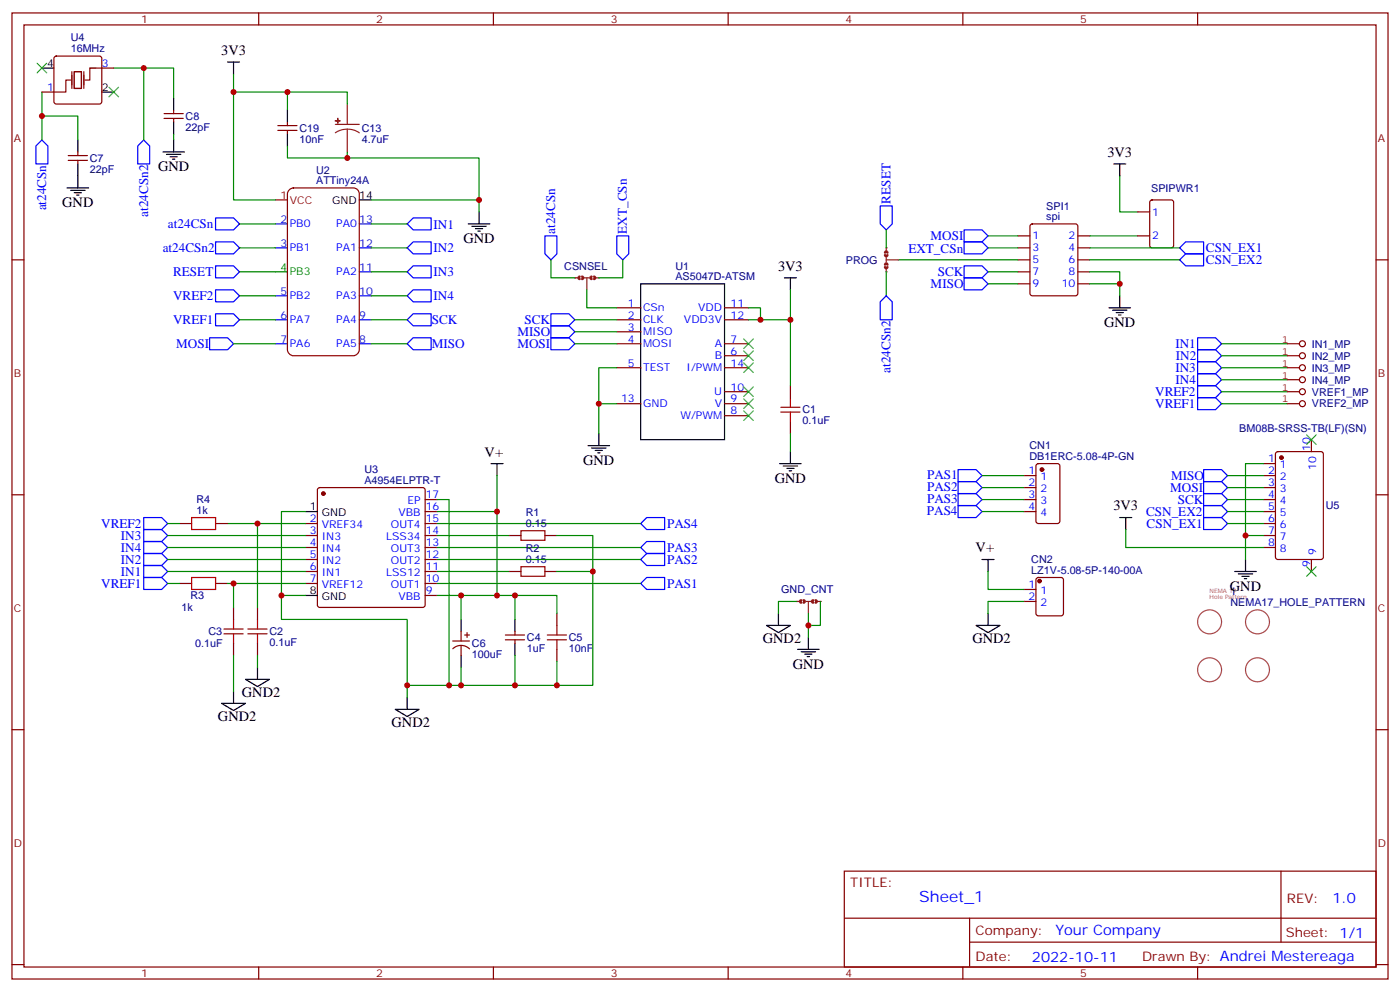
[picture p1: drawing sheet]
<svg xmlns="http://www.w3.org/2000/svg" width="412mm" height="292mm" viewBox="0 0 412 292" stroke-linecap="round" stroke-linejoin="round" font-family="sans-serif">
<g fill="none" stroke="#870000" stroke-width=".35">
<path d="M3.5 3.8h405.4v284.3h-405.4zM7.1 7.3h398.2v277.3h-398.2zM76.2 3.8v3.5M145.3 3.8v3.5M214.5 3.8v3.5M283.6 3.8v3.5M352.8 3.8v3.5M338.9 59l.5-.2h5.6l.7 .5v12.9l-.4 .7-5.9 .1-.7-.5v-13zM3.5 76.5h3.6M299.9 76.5h3.5M299.9 69.4h3.5M299.9 73h3.5"/>
<path d="M303.6 66.1l.5-.2h12.7l.6 .4 .1 20.1-.5 .6-12.9 .1-.7-.5v-20zM317.5 76.5h3.5M317.5 69.4h3.5M317.5 73h3.5M335.1 69.4h3.6M335.1 62.4h3.6M405.3 76.5h3.6M181.7 90.6h7M181.7 94.1h7M181.7 97.6h7M213.4 90.6h7.1M213.4 94.1h7.1"/>
<path d="M299.9 80h3.5M299.9 83.5h3.5M317.5 80h3.5M317.5 83.5h3.5M181.7 101.2h7M181.7 108.2h7M181.7 118.8h7M213.4 101.2h7.1M213.4 108.2h7.1M213.4 104.7h7.1M213.4 118.8h7.1M213.4 115.3h7.1"/>
<path d="M232.8 113.5v3.6M213.4 122.3h7.1M232.8 124.1v3.5M3.5 145.6h3.6M90 154.1h3.5M90 157.6h3.5M93.7 143.7l.5-.2h30.3l.5 .2 .2 .5v33.9l-.2 .5-.5 .2h-30.3l-.5-.2-.2-.5v-33.9zM125.2 154.1h3.6M125.2 157.6h3.6M125.2 150.6h3.6M125.2 147h3.6M149.9 157.6h3.6"/>
<path d="M160.5 157.6h3.5M405.3 145.6h3.6M68.8 178.8v3.5M75.8 178.8v3.5M90 161.1h3.5M90 164.7h3.5M90 168.2h3.5M90 171.7h3.5M125.2 161.1h3.6M125.2 164.7h3.6M125.2 168.2h3.6M125.2 171.7h3.6"/>
<path d="M125.2 175.3h3.6M149.9 168.2h3.6M160.5 168.2h3.5M68.8 189.4v3.5M75.8 189.4v3.5M133.3 188.7h5M133.4 190.9a3.5 3.5 0 0 1 4.9 .1M135.8 185.8v2.9M135.8 190.1v2.8M136.9 186.9h1.4M137.6 186.2v1.4M148.9 188.3h5.6"/>
<path d="M148.9 186.9h5.6M151.7 185.8v1.1M151.7 188.3v1.1M164 180.6v3.5M164 191.1v3.6M3.5 214.8h3.6M405.3 214.8h3.6M248.7 256.4h156.6v28.2h-156.6zM377.3 256.4v20.9M248.7 270.2h156.5M285.6 277.3h119.6M285.6 270.2v14.2"/>
<path d="M3.5 283.9h3.6M76.2 284.6v3.5M145.3 284.6v3.5M214.5 284.6v3.5M283.6 284.6v3.5M352.8 284.6v3.5M405.3 283.9h3.6"/>
</g>
<g fill="none" stroke="#000" stroke-width=".35">
<path d="M67 18.3h3.6M68.8 18.3v3.5M105.8 58.8h3.6M188.7 83.5h24.7v45.9h-24.7zM231.1 81.8h3.5M232.8 81.8v3.5M326.7 90.6h6.3M327.7 91.3h4.3M328.8 92h2.1M329.5 92.7h.7M329.8 87.1v3.5M144.6 136.5h3.6"/>
<path d="M146.4 136.5v3.5M173.2 131.2h6.4M174.3 131.9h4.2M175.3 132.6h2.1M176 133.3h.7M176.4 127.6v3.6M229.7 136.5h6.3M230.7 137.2h4.2M231.8 137.9h2.1M232.5 138.6h.7M232.8 132.9v3.6M90 150.6h3.5"/>
<path d="M90 175.3h3.5M72.3 200h7.1l-3.6 2.1zM75.8 196.4v3.6M135.8 182.3v3.5M135.8 192.9v3.5M151.7 182.3v3.5M151.7 189.4v3.5M65.3 207h7l-3.5 2.1zM68.8 203.5v3.5M116.4 208.8h7.1l-3.6 2.1zM119.9 205.2v3.6"/>
</g>
<path d="M81.1 58.8h3.6M85.3 55.8l1.1-.5h17.7a1.76 1.76 0 0 1 1.7 1.8v45.8a1.89 1.89 0 0 1-1.7 1.8h-17.7a1.89 1.89 0 0 1-1.7-1.8v-45.8z" fill="none" stroke="#900" stroke-width=".35"/>
<path d="M81.1 65.9h3.6M81.1 73h3.6M105.8 65.9h3.6M105.8 73h3.6M81.1 87.1h3.6M81.1 94.1h3.6M105.8 87.1h3.6M105.8 94.1h3.6M105.8 80h3.6M81.1 101.2h3.6M105.8 101.2h3.6" fill="none" stroke="#00c" stroke-width=".35"/>
<path d="M81.1 80h3.6" fill="none" stroke="#060" stroke-width=".35"/>
<g fill="none" stroke="#00f" stroke-width=".35">
<path d="M63.5 78.2h5.3l1.8 1.8-1.8 1.8h-5.3zM119.9 73l1.8-1.8h5.3v3.5h-5.3zM119.9 65.9l1.8-1.8h5.3v3.6h-5.3zM284 67.7h5.3l1.7 1.7-1.7 1.8h-5.3zM284 78.2h5.3l1.7 1.8-1.7 1.8h-5.3zM61.7 99.4h5.3l1.8 1.8-1.8 1.7h-5.3zM63.5 85.3h5.3l1.8 1.8-1.8 1.7h-5.3zM63.5 92.4h5.3l1.8 1.7-1.8 1.8h-5.3zM119.9 94.1l1.8-1.7h5.3v3.5h-5.3zM119.9 87.1l1.8-1.8h5.3v3.5h-5.3zM119.9 80l1.8-1.8h5.3v3.6h-5.3zM162.3 99.4h5.3l1.7 1.8-1.7 1.7h-5.3z"/>
<path d="M162.3 95.9h5.3l1.7 1.7-1.7 1.8h-5.3zM162.3 92.4h5.3l1.7 1.7-1.7 1.8h-5.3zM284 81.8h5.3l1.7 1.7-1.7 1.8h-5.3zM119.9 101.2l1.8-1.8h5.3v3.5h-5.3zM42.3 152.3h5.3l1.8 1.8-1.8 1.8h-5.3zM42.3 155.9h5.3l1.8 1.7-1.8 1.8h-5.3zM42.3 159.4h5.3l1.8 1.7-1.8 1.8h-5.3zM188.7 154.1l1.8-1.8h5.3v3.6h-5.3zM42.3 170h5.3l1.8 1.7-1.8 1.8h-5.3zM42.3 166.4h5.3l1.8 1.8-1.8 1.8h-5.3zM42.3 162.9h5.3l1.8 1.8-1.8 1.7h-5.3zM188.7 161.1l1.8-1.7h5.3v3.5h-5.3z"/>
<path d="M188.7 164.7l1.8-1.8h5.3v3.5h-5.3zM188.7 171.7l1.8-1.7h5.3v3.5h-5.3z"/>
</g>
<g fill="none" stroke="#008700" stroke-width=".35">
<path d="M68.8 21.8v37h12.3M329.8 51.8v10.6h5.3M109.4 65.9h10.5M109.4 73h10.5M264.6 76.5h35.3M321 69.4h14.1M70.6 80h10.5M70.6 94.1h10.5M70.6 87.1h10.5M109.4 80h10.5M109.4 94.1h10.5M109.4 87.1h10.5"/>
<path d="M169.3 94.1h12.4M169.3 97.6h12.4M220.5 90.6h3.5v3.5h-3.5M224 94.1h8.8v19.4M232.8 85.3v8.8M291 83.5h8.9M291 80h8.9M321 83.5h8.8v3.6M321 80h8.8v3.5M68.8 101.2h12.3M109.4 101.2h10.5M169.3 101.2h12.4"/>
<path d="M181.7 118.8h-5.3v8.8M181.7 108.2h-5.3v10.6M146.4 140v10.6h-17.6M232.8 127.6v5.3M67 154.1h8.8v24.7M90 150.6h-7.1v24.7h7.1M128.8 154.1h59.9M128.8 157.6h21.1M146.4 150.6v24.7h-17.6M164 157.6h10.6v10.6h-10.6M82.9 175.3v7h37v22.9M128.8 161.1h59.9"/>
<path d="M128.8 171.7h59.9M128.8 168.2h21.1M135.8 175.3v7M146.4 175.3h5.3v7M151.7 175.3h12.3v5.3M174.6 168.2v33.5h-10.6M68.8 192.9v10.6M75.8 192.9v3.5M135.8 196.4v5.3h-15.9M151.7 192.9v8.8h-15.9M164 194.7v7h-12.3"/>
</g>
<g fill="none" stroke="#a10000" stroke-width=".35">
<path d="M230 119.9h5.7M232.8 117.1v2.8M230 121.3h5.7M232.8 121.3v2.8M153.5 156.2h7v2.8h-7zM153.5 166.8h7v2.8h-7zM66 186.5h5.6M66 185.1h5.6M68.8 182.3v2.8M68.8 186.5v2.9M73 186.5h5.7M73 185.1h5.7"/>
<path d="M75.8 182.3v2.8M75.8 186.5v2.9M161.2 188.3h5.7M161.2 186.9h5.7M164 184.1v2.8M164 188.3v2.8"/>
</g>
<path d="M219.1 99.8l2.8 2.8M221.9 99.8l-2.8 2.8M219.1 113.9l2.8 2.8M219.1 117.4l2.8 2.8M219.1 103.3l2.8 2.8M219.1 106.8l2.8 2.8M221.9 113.9l-2.8 2.8M221.9 117.4l-2.8 2.8M221.9 103.3l-2.8 2.8M221.9 106.8l-2.8 2.8M219.1 120.9l2.8 2.9M221.9 120.9l-2.8 2.9" fill="none" stroke="#3c3" stroke-width=".35"/>
<circle cx="95.2" cy="145.3" r=".53" fill="#870000" stroke="#870000" stroke-width=".35"/>
<path d="M169.3 81.8h1.1M172.2 81.8h1.4M172.9 81.8v3.5M175.3 81.8h1.1" fill="none" stroke="#8c2424" stroke-width=".35"/>
<path d="M170.7 81.4l-.3 .4 .3 .3M171.4 81.4l.4 .4-.4 .3M174.3 81.4l-.4 .4 .4 .3M175 81.4l.3 .4-.3 .3" fill="none" stroke="#8c2424" stroke-width=".71"/>
<g fill="#8c2424">
<circle cx="176.4" cy="81.8" r=".18"/>
<circle cx="169.3" cy="81.8" r=".18"/>
</g>
<path d="M70.6 65.9h10.5M162.3 76.5v5.3h7M183.4 76.5v5.3h-7M291 69.4h8.9M172.9 85.3v5.3h8.8" fill="none" stroke="#008700" stroke-width=".35"/>
<path d="M63.5 64.1h5.3l1.8 1.8-1.8 1.8h-5.3zM160.5 69.4h3.5v5.3l-1.7 1.8-1.8-1.8zM181.7 69.4h3.5v5.3l-1.8 1.8-1.7-1.8z" fill="none" stroke="#00f" stroke-width=".35"/>
<path d="M261.1 73v1M261.1 75.8v1.4M261.1 79v1M261.1 76.5h3.5" fill="none" stroke="#8c2424" stroke-width=".35"/>
<path d="M260.7 74.4l.4-.4 .3 .4M260.7 77.9l.4-.4 .3 .4M260.7 75.1l.4 .3 .3-.3M260.7 78.6l.4 .4 .3-.4" fill="none" stroke="#8c2424" stroke-width=".71"/>
<g fill="#8c2424">
<circle cx="261.1" cy="73" r=".18"/>
<circle cx="261.1" cy="80" r=".18"/>
</g>
<path d="M259.3 60.6h3.5v5.3l-1.7 1.8-1.8-1.8zM284 71.2h5.3l1.7 1.8-1.7 1.7h-5.3z" fill="none" stroke="#00f" stroke-width=".35"/>
<path d="M68.8 27.1h15.9v5.3M84.7 27.1h17.6v3.5M84.7 43v3.5h17.6v-1.8M102.3 46.5h38.8v12.3M109.4 58.8h31.7v3.6M261.1 67.7v5.3M291 73h8.9M261.1 80v7.1" fill="none" stroke="#008700" stroke-width=".35"/>
<path d="M81.8 38.4h5.7M81.8 37h5.7M84.7 35.9v1.1M84.7 38.4v1" fill="none" stroke="#870000" stroke-width=".35"/>
<path d="M84.7 32.4v3.5M84.7 39.4v3.6M137.9 65.9h6.4M139 66.6h4.2M140.1 67.3h2.1M140.8 68h.7M141.1 62.4v3.5" fill="none" stroke="#000" stroke-width=".35"/>
<path d="M98.8 36.6h7M102.3 38l1.9 .3 1.6 .8M102.3 38l-1.8 .3-1.7 .8M102.3 30.6v6M102.3 38v6.7M234.6 177h1.1M237.4 177h1.4M238.1 177v3.6M240.6 177h1.1" fill="none" stroke="#8c2424" stroke-width=".35"/>
<g fill="#8c2424" stroke="#8c2424" stroke-width=".35">
<path d="M98.8 35.6h1.4z"/>
<path d="M99.5 34.9v1.4z"/>
</g>
<path d="M236 176.7l-.3 .3 .3 .4M236.7 176.7l.4 .3-.4 .4M239.5 176.7l-.3 .3 .3 .4M240.2 176.7l.4 .3-.4 .4" fill="none" stroke="#8c2424" stroke-width=".71"/>
<g fill="#8c2424">
<circle cx="241.7" cy="177" r=".18"/>
<circle cx="234.6" cy="177" r=".18"/>
</g>
<g fill="none" stroke="#000" stroke-width=".35">
<path d="M12.3 20h3.6M30 27.1h3.5M51.2 28.9v3.5M51.2 35.9v3.5M19.8 55.3h6.3M20.8 56h4.2M21.9 56.7h2.1M22.6 57.4h.7M22.9 41.2v3.5M22.9 48.3v7M48 44.7h6.3M49 45.4h4.3"/>
<path d="M50.1 46.1h2.1M50.8 46.8h.7M51.2 41.2v3.5M328.1 48.3h3.5M329.8 48.3v3.5M329.8 152.3h3.6M331.6 152.3v3.6M289.3 164.7h3.5M291 164.7v3.5M363.7 168.2h6.4M364.8 168.9h4.2M365.8 169.6h2.1"/>
<path d="M366.5 170.3h.7M366.9 164.7v3.5M225.8 184.1h7l-3.5 2.1zM229.3 180.6v3.5M234.9 191.1h6.4M236 191.8h4.2M237.1 192.5h2.1M237.8 193.3h.7M238.1 187.6v3.5M287.5 184.1h7.1l-3.6 2.1zM291 180.6v3.5"/>
</g>
<g fill="none" stroke="#008700" stroke-width=".35">
<path d="M12.3 34.1h10.6v7.1M12.3 27.1v14.1M26.5 20h1.7M33.5 20h8.8v21.2M42.3 20h8.9v8.9M51.2 39.4v1.8M70.6 73h10.5M321 73h26.5M321 76.5h26.5M359.8 101.2h19.4M359.8 104.7h19.4M359.8 108.2h19.4"/>
<path d="M359.8 111.8h19.4M359.8 115.3h19.4M359.8 118.8h19.4M289.3 140h12.3M361.6 140h10.6M372.2 136.5h-5.3v28.2M49.4 154.1h3.5M49.4 157.6h40.6M75.8 154.1h14.2M128.8 147h3.5v54.7M289.3 143.5h12.3M289.3 147h12.3"/>
<path d="M289.3 150.6h12.3M331.6 155.9v5.2h40.6M361.6 143.5h10.6M361.6 147h10.6M361.6 150.6h10.6M361.6 154.1h10.6M366.9 157.6h5.3M49.4 171.7h3.5M49.4 161.1h40.6M49.4 164.7h40.6M49.4 168.2h40.6M67 171.7h23"/>
<path d="M68.8 171.7v7.1M128.8 164.7h59.9M234.6 177h-5.3v3.6M241.7 177v7.1h-3.6M291 168.2v5.3h10.6M301.6 177h-10.6v3.6M238.1 180.6v7"/>
</g>
<g fill="none" stroke="#00f" stroke-width=".35">
<path d="M10.6 43l1.7-1.8 1.8 1.8v5.3h-3.5zM42.3 41.2l1.8 1.8v5.3h-3.5v-5.3zM63.5 71.2h5.3l1.8 1.8-1.8 1.7h-5.3zM347.5 73l1.7-1.8h5.3v3.5h-5.3zM349.2 74.7h5.3v3.5h-5.3l-1.7-1.7zM259.3 88.8l1.8-1.7 1.7 1.7v5.3h-3.5zM352.8 99.4h5.3l1.7 1.8-1.7 1.7h-5.3zM352.8 117.1h5.3l1.7 1.7-1.7 1.8h-5.3zM352.8 113.5h5.3l1.7 1.8-1.7 1.8h-5.3zM352.8 110h5.3l1.7 1.8-1.7 1.7h-5.3zM352.8 106.5h5.3l1.7 1.7-1.7 1.8h-5.3zM352.8 102.9h5.3l1.7 1.8-1.7 1.8h-5.3z"/>
<path d="M282.2 138.2h5.3l1.8 1.8-1.8 1.7h-5.3zM354.5 138.2h5.3l1.8 1.8-1.8 1.7h-5.3zM282.2 141.7h5.3l1.8 1.8-1.8 1.8h-5.3zM282.2 145.3h5.3l1.8 1.7-1.8 1.8h-5.3zM282.2 148.8h5.3l1.8 1.8-1.8 1.7h-5.3zM354.5 141.7h5.3l1.8 1.8-1.8 1.8h-5.3zM354.5 145.3h5.3l1.8 1.7-1.8 1.8h-5.3zM354.5 152.3h5.3l1.8 1.8-1.8 1.8h-5.3zM354.5 148.8h5.3l1.8 1.8-1.8 1.7h-5.3z"/>
</g>
<g fill="none" stroke="#870000" stroke-width=".35">
<path d="M16.1 16.7l.5-.2h12.7l.5 .2 .2 .5v12.7l-.2 .5-.5 .2h-12.7l-.5-.2-.2-.5v-12.7zM12.3 27.1h3.6M30 20h3.5M48.3 34.9h5.7M48.3 33.4h5.7M51.2 32.4v1M51.2 34.9v1M20.1 47.2h5.7M20.1 45.8h5.7M22.9 44.7v1.1M22.9 47.2v1.1M301.6 140h3.6"/>
<path d="M305.4 136.7l.5-.2h5.6l.7 .4v16.5l-.5 .6-5.8 .1-.7-.5v-16.4zM372.2 140h3.5M372.2 136.5h3.5M375.9 133.1l.5-.2h12.7l.7 .5v30.6l-.4 .6-13 .1-.6-.5-.1-30.6zM386.3 129.4v3.5M52.9 154.1h3.5M63.5 154.1h3.5M301.6 143.5h3.6M301.6 147h3.6M301.6 150.6h3.6M372.2 143.5h3.5M372.2 147h3.5"/>
<path d="M372.2 150.6h3.5M372.2 154.1h3.5M372.2 157.6h3.5M52.9 171.7h3.5M63.5 171.7h3.5M301.6 177h3.6M301.6 173.5h3.6M305.4 170.2l.5-.2h6.7l.5 .2 .2 .5v9.9l-.3 .5-.4 .2h-6.7l-.5-.3-.2-.4v-9.9zM372.2 161.1h3.5M386.3 164.7v3.5"/>
</g>
<g fill="#870000" stroke="#870000" stroke-width=".35">
<circle cx="306.9" cy="138.2" r=".53"/>
<circle cx="306.2" cy="171" r=".53"/>
<circle cx="377.5" cy="134.7" r=".53"/>
</g>
<g fill="none" stroke="#a64a4a" stroke-width=".35">
<circle cx="356.3" cy="197.1" r="3.5"/>
<circle cx="356.3" cy="183" r="3.5"/>
<circle cx="370.4" cy="183" r="3.5"/>
<circle cx="370.4" cy="197.1" r="3.5"/>
</g>
<path d="M56.4 152.3h7.1v3.6h-7.1zM56.4 170h7.1v3.5h-7.1z" fill="none" stroke="#a10000" stroke-width=".35"/>
<path d="M10.9 18.6l2.9 2.8M13.8 18.6l-2.9 2.8M32.1 25.7l2.8 2.8M34.9 25.7l-2.8 2.8M384.9 128l2.8 2.8M387.7 128l-2.8 2.8M384.9 166.8l2.8 2.8M387.7 166.8l-2.8 2.8" fill="none" stroke="#3c3" stroke-width=".35"/>
<path d="M379.2 101.2h3.6M379.2 104.7h3.6M379.2 108.2h3.6M379.2 111.8h3.6M379.2 115.3h3.6M379.2 118.8h3.6M383.5 102a.88 .88 0 0 1-.6-1.4 .88 .88 0 0 1 1.5 .2 .88 .88 0 0 1-.8 1.3M383.5 105.6a.88 .88 0 0 1-.6-1.4 .88 .88 0 0 1 1.5 .1 .88 .88 0 0 1-.8 1.3M383.5 109.1a.88 .88 0 0 1-.6-1.4 .88 .88 0 0 1 1.5 .1 .88 .88 0 0 1-.8 1.3M383.5 112.6a.88 .88 0 0 1-.6-1.4 .88 .88 0 0 1 1.5 .2 .88 .88 0 0 1-.8 1.2M383.5 116.2a.88 .88 0 0 1-.6-1.4 .88 .88 0 0 1 1.5 .1 .88 .88 0 0 1-.8 1.3M383.5 119.7a.88 .88 0 0 1-.6-1.4 .88 .88 0 0 1 1.5 .1 .88 .88 0 0 1-.8 1.3" fill="none" stroke="#850000" stroke-width=".35"/>
<path d="M20.8 23.6h-1.4v3.5h-3.5M21.2 21.1v4.9M21.9 21.1h2.1v4.9h-2.1zM24.7 21.1v4.9M30 20h-3.5v3.6h-1.5" fill="none" stroke="#870012" stroke-width=".35"/>
<g fill="#c00">
<circle cx="329.8" cy="83.5" r=".88"/>
<circle cx="224" cy="94.1" r=".88"/>
<circle cx="232.8" cy="94.1" r=".88"/>
<circle cx="176.4" cy="118.8" r=".88"/>
<circle cx="82.9" cy="175.3" r=".88"/>
<circle cx="146.4" cy="150.6" r=".88"/>
<circle cx="119.9" cy="201.7" r=".88"/>
<circle cx="135.8" cy="201.7" r=".88"/>
<circle cx="151.7" cy="201.7" r=".88"/>
<circle cx="135.8" cy="175.3" r=".88"/>
<circle cx="146.4" cy="175.3" r=".88"/>
<circle cx="151.7" cy="175.3" r=".88"/>
<circle cx="164" cy="201.7" r=".88"/>
<circle cx="174.6" cy="168.2" r=".88"/>
<circle cx="68.8" cy="27.1" r=".88"/>
<circle cx="84.7" cy="27.1" r=".88"/>
<circle cx="141.1" cy="58.8" r=".88"/>
<circle cx="102.3" cy="46.5" r=".88"/>
<circle cx="238.1" cy="184.1" r=".88"/>
<circle cx="75.8" cy="154.1" r=".88"/>
<circle cx="68.8" cy="171.7" r=".88"/>
<circle cx="132.3" cy="201.7" r=".88"/>
<circle cx="366.9" cy="157.6" r=".88"/>
<circle cx="12.3" cy="34.1" r=".88"/>
<circle cx="42.3" cy="20" r=".88"/>
</g>
<text font-size="4.6" fill="#00f" x="270.8" y="265.4">Sheet_1</text>
<g font-size="4.2">
<text x="65.1" y="16.2">3V3</text>
<text x="326.2" y="46.2">3V3</text>
<text x="46.6" y="50.4">GND</text>
<text x="18.3" y="61">GND</text>
<text x="136.5" y="71.5">GND</text>
<text x="229.2" y="79.7">3V3</text>
<text x="325.3" y="96.2">GND</text>
<text x="142.8" y="134.4">V+</text>
<text x="171.8" y="136.8">GND</text>
<text x="228.2" y="142.1">GND</text>
<text x="328" y="150.2">3V3</text>
<text x="287.4" y="162.6">V+</text>
<text x="362.3" y="173.8">GND</text>
<text x="224.7" y="189.4">GND2</text>
<text x="286.5" y="189.4">GND2</text>
<text x="233.5" y="196.8">GND</text>
<text x="71.3" y="205.2">GND2</text>
<text x="64.2" y="212.3">GND2</text>
<text x="115.4" y="214.1">GND2</text>
</g>
<g font-size="4.2" fill="#00f">
<text x="392.5" y="265.7">1.0</text>
<text x="310.9" y="275.2">Your Company</text>
<text x="304" y="283">2022-10-11</text>
</g>
<g font-size="3.9" fill="#00f">
<text x="262.3" y="59.9" transform="rotate(-90 262.3 59.9)">RESET</text>
<text x="13.6" y="61.9" transform="rotate(-90 13.6 61.9)">at24CSn</text>
<text x="43.6" y="63.8" transform="rotate(-90 43.6 63.8)">at24CSn2</text>
<text x="49.5" y="67.2">at24CSn</text>
<text x="127.7" y="67.3">IN1</text>
<text x="163.5" y="68.8" transform="rotate(-90 163.5 68.8)">at24CSn</text>
<text x="184.6" y="68.8" transform="rotate(-90 184.6 68.8)">EXT_CSn</text>
<text x="274.1" y="70.7">MOSI</text>
<text x="47.9" y="74.2">at24CSn2</text>
<text x="127.7" y="74.3">IN2</text>
<text x="267.6" y="74.4">EXT_CSn</text>
<text x="355.2" y="74.2">CSN_EX1</text>
<text x="355.2" y="77.8">CSN_EX2</text>
<text x="51" y="81.3">RESET</text>
<text x="127.7" y="81.4">IN3</text>
<text x="276.2" y="81.3">SCK</text>
<text x="51" y="88.3">VREF2</text>
<text x="127.7" y="88.4">IN4</text>
<text x="274.1" y="84.8">MISO</text>
<text x="51" y="95.4">VREF1</text>
<text x="127.2" y="95.3">SCK</text>
<text x="154.5" y="95.4">SCK</text>
<text x="152.4" y="98.9">MISO</text>
<text x="51.9" y="102.4">MOSI</text>
<text x="127.2" y="102.5">MISO</text>
<text x="152.4" y="102.4">MOSI</text>
<text x="346.2" y="102.4">IN1</text>
<text x="346.4" y="105.9">IN2</text>
<text x="262.3" y="109.7" transform="rotate(-90 262.3 109.7)">at24CSn2</text>
<text x="346.2" y="109.4">IN3</text>
<text x="346.3" y="113">IN4</text>
<text x="340.3" y="116.6">VREF2</text>
<text x="340.3" y="120.1">VREF1</text>
<text x="273.1" y="141.1">PAS1</text>
<text x="345" y="141.2">MISO</text>
<text x="273.1" y="144.6">PAS2</text>
<text x="273.1" y="148.1">PAS3</text>
<text x="344.7" y="144.8">MOSI</text>
<text x="346.9" y="148.3">SCK</text>
<text x="29.8" y="155.4">VREF2</text>
<text x="196.5" y="155.5">PAS4</text>
<text x="273" y="151.7">PAS4</text>
<text x="337.6" y="151.7">CSN_EX2</text>
<text x="337.7" y="155.4">CSN_EX1</text>
<text x="35.6" y="158.9">IN3</text>
<text x="35.6" y="165.9">IN2</text>
<text x="35.6" y="162.4">IN4</text>
<text x="196.5" y="162.5">PAS3</text>
<text x="196.5" y="166">PAS2</text>
<text x="29.8" y="173">VREF1</text>
<text x="35.6" y="169.5">IN1</text>
<text x="196.5" y="173.1">PAS1</text>
</g>
<g font-size="3.9" fill="#800">
<text x="250.5" y="261">TITLE:</text>
<text x="379.1" y="265.7">REV:</text>
<text x="287.4" y="275.2">Company:</text>
<text x="378.7" y="275.8">Sheet: 1/1</text>
<text x="287.4" y="282.9">Date:</text>
<text x="336.4" y="282.9">Drawn By: Andrei Mestereaga</text>
</g>
<g font-size="3.2" fill="#800">
<text x="41.6" y="6.8">1</text>
<text x="110.8" y="6.8">2</text>
<text x="179.9" y="6.8">3</text>
<text x="249.1" y="6.8">4</text>
<text x="318.2" y="6.8">5</text>
<text x="4.1" y="41.9">A</text>
<text x="405.9" y="41.9">A</text>
<text x="4.1" y="111.1">B</text>
<text x="405.9" y="111.1">B</text>
<text x="4.1" y="180.2">C</text>
<text x="405.9" y="180.2">C</text>
<text x="4.1" y="249.3">D</text>
<text x="405.9" y="249.3">D</text>
<text x="41.6" y="287.6">1</text>
<text x="110.8" y="287.6">2</text>
<text x="179.9" y="287.6">3</text>
<text x="249.1" y="287.6">4</text>
<text x="318.2" y="287.6">5</text>
</g>
<g font-size="3.2" fill="#000080">
<text x="20.8" y="15.3">16MHz</text>
<text x="20.8" y="12.1">U4</text>
<text x="54.7" y="35.3">C8</text>
<text x="54.7" y="38.4">22pF</text>
<text x="88.2" y="42">10nF</text>
<text x="88.2" y="38.9">C19</text>
<text x="106.5" y="42">4.7uF</text>
<text x="106.5" y="38.9">C13</text>
<text x="26.5" y="47.6">C7</text>
<text x="26.5" y="50.8">22pF</text>
<text x="93.1" y="51.1">U2</text>
<text x="93.1" y="54.3">ATTiny24A</text>
<text x="339.1" y="56.4">SPIPWR1</text>
<text x="308.2" y="64.8">spi</text>
<text x="308.2" y="61.8">SPI1</text>
<text x="249.2" y="77.6">PROG</text>
<text x="166.2" y="79.4">CSNSEL</text>
<text x="199" y="82.5">AS5047D-ATSM</text>
<text x="199" y="79.5">U1</text>
<text x="386.4" y="102.3">IN1_MP</text>
<text x="386.4" y="105.8">IN2_MP</text>
<text x="386.4" y="109.4">IN3_MP</text>
<text x="386.4" y="112.9">IN4_MP</text>
<text x="386.4" y="116.4">VREF1_MP</text>
<text x="386.4" y="119.9">VREF2_MP</text>
<text x="236.4" y="124.9">0.1uF</text>
<text x="236.4" y="121.7">C1</text>
<text x="365.1" y="127">BM08B-SRSS-TB(LF)(SN)</text>
<text x="303.3" y="135.4">DB1ERC-5.08-4P-GN</text>
<text x="303.3" y="132.2">CN1</text>
<text x="107.3" y="142.3">A4954ELPTR-T</text>
<text x="107.3" y="139.1">U3</text>
<text x="57.9" y="148.1">R4</text>
<text x="390.5" y="149.8">U5</text>
<text x="57.9" y="151.3">1k</text>
<text x="154.9" y="155.2">0.15</text>
<text x="154.9" y="152">R1</text>
<text x="154.9" y="165.7">0.15</text>
<text x="154.9" y="162.6">R2</text>
<text x="303.8" y="165.7">CN2</text>
<text x="303.8" y="168.9">LZ1V-5.08-5P-140-00A</text>
<text x="53.5" y="179.9">1k</text>
<text x="56.1" y="176.4">R3</text>
<text x="230.1" y="174.7">GND_CNT</text>
<text x="362.4" y="178.4">NEMA17_HOLE_PATTERN</text>
<text x="362.4" y="175.2">1</text>
<text x="57.5" y="190.5">0.1uF</text>
<text x="61.4" y="187">C3</text>
<text x="79.4" y="190.2">0.1uF</text>
<text x="79.4" y="187">C2</text>
<text x="139" y="190.5">C6</text>
<text x="155.2" y="191.9">1uF</text>
<text x="155.2" y="188.8">C4</text>
<text x="167.6" y="191.9">10nF</text>
<text x="167.6" y="188.8">C5</text>
<text x="139" y="193.7">100uF</text>
</g>
<g font-size="3.2">
<text x="13.9" y="19.7">4</text>
<text x="30" y="26.7">2</text>
<text x="97.8" y="59.9">GND</text>
<text x="105.8" y="58.5">14</text>
<text x="91.3" y="150.2">1</text>
<text x="94.8" y="152">GND</text>
<text x="91.3" y="174.9">8</text>
<text x="94.8" y="176.7">GND</text>
</g>
<g font-size="3.2" fill="#00f">
<text x="30" y="19.7">3</text>
<text x="13.9" y="26.7">1</text>
<text x="339.4" y="63.4">1</text>
<text x="85.4" y="67">PB0</text>
<text x="99" y="67">PA0</text>
<text x="304.1" y="70.5">1</text>
<text x="314.8" y="70.5">2</text>
<text x="339.4" y="70.5">2</text>
<text x="85.4" y="74">PB1</text>
<text x="99" y="74">PA1</text>
<text x="304.1" y="74">3</text>
<text x="304.1" y="77.5">5</text>
<text x="314.8" y="74">4</text>
<text x="314.8" y="77.5">6</text>
<text x="99" y="81.1">PA2</text>
<text x="304.1" y="81.1">7</text>
<text x="314.8" y="81.1">8</text>
<text x="85.4" y="88.1">PB2</text>
<text x="99" y="88.1">PA3</text>
<text x="304.1" y="84.6">9</text>
<text x="312.8" y="84.6">10</text>
<text x="85.4" y="95.2">PA7</text>
<text x="99" y="95.2">PA4</text>
<text x="185" y="90.2">1</text>
<text x="185" y="93.8">2</text>
<text x="189.4" y="91.7">CSn</text>
<text x="189.4" y="95.2">CLK</text>
<text x="201.5" y="95.2">VDD3V</text>
<text x="205.7" y="91.7">VDD</text>
<text x="215.2" y="90.2">11</text>
<text x="215.2" y="93.8">12</text>
<text x="185" y="97.3">3</text>
<text x="185" y="100.8">4</text>
<text x="189.4" y="98.7">MISO</text>
<text x="215.2" y="100.8">7</text>
<text x="85.4" y="102.2">PA6</text>
<text x="99" y="102.2">PA5</text>
<text x="185" y="107.9">5</text>
<text x="189.4" y="102.2">MOSI</text>
<text x="210.6" y="105.8">B</text>
<text x="210.6" y="102.2">A</text>
<text x="215.2" y="104.4">6</text>
<text x="215.2" y="107.9">14</text>
<text x="189.4" y="109.3">TEST</text>
<text x="202.2" y="109.3">I/PWM</text>
<text x="182.9" y="118.5">13</text>
<text x="189.4" y="119.9">GND</text>
<text x="210.4" y="116.3">U</text>
<text x="210.6" y="119.9">V</text>
<text x="215.2" y="118.5">9</text>
<text x="215.2" y="114.9">10</text>
<text x="200.4" y="123.4">W/PWM</text>
<text x="215.2" y="122">8</text>
<text x="373.5" y="136.1">1</text>
<text x="377" y="137.9">1</text>
<text x="385.9" y="132.8" transform="rotate(-90 385.9 132.8)">10</text>
<text x="303" y="139.6">1</text>
<text x="303" y="143.2">2</text>
<text x="306.5" y="141.4">1</text>
<text x="373.5" y="139.6">2</text>
<text x="373.5" y="143.2">3</text>
<text x="377" y="141.4">2</text>
<text x="387.7" y="138.3" transform="rotate(-90 387.7 138.3)">10</text>
<text x="120" y="148.4">EP</text>
<text x="125.4" y="146.7">17</text>
<text x="303" y="146.7">3</text>
<text x="306.5" y="144.9">2</text>
<text x="306.5" y="148.4">3</text>
<text x="373.5" y="146.7">4</text>
<text x="377" y="144.9">3</text>
<text x="377" y="148.4">4</text>
<text x="91.3" y="153.7">2</text>
<text x="94.8" y="155.5">VREF34</text>
<text x="115.1" y="155.5">OUT4</text>
<text x="117.4" y="152">VBB</text>
<text x="125.4" y="153.7">15</text>
<text x="125.4" y="150.2">16</text>
<text x="303" y="150.2">4</text>
<text x="306.5" y="152">4</text>
<text x="373.5" y="150.2">5</text>
<text x="373.5" y="153.7">6</text>
<text x="377" y="152">5</text>
<text x="377" y="155.5">6</text>
<text x="91.3" y="157.3">3</text>
<text x="91.3" y="160.8">4</text>
<text x="94.8" y="159">IN3</text>
<text x="113.8" y="159">LSS34</text>
<text x="125.4" y="160.8">13</text>
<text x="125.4" y="157.3">14</text>
<text x="373.5" y="157.3">7</text>
<text x="373.5" y="160.8">8</text>
<text x="377" y="159">7</text>
<text x="91.3" y="164.3">5</text>
<text x="91.3" y="167.9">6</text>
<text x="94.8" y="162.6">IN4</text>
<text x="94.8" y="166.1">IN2</text>
<text x="115.1" y="166.1">OUT2</text>
<text x="115.1" y="162.6">OUT3</text>
<text x="125.4" y="167.9">11</text>
<text x="125.4" y="164.3">12</text>
<text x="377" y="162.6">8</text>
<text x="385.9" y="166.9" transform="rotate(-90 385.9 166.9)">9</text>
<text x="387.7" y="163.4" transform="rotate(-90 387.7 163.4)">9</text>
<text x="91.3" y="171.4">7</text>
<text x="94.8" y="169.6">IN1</text>
<text x="94.8" y="173.1">VREF12</text>
<text x="113.8" y="169.6">LSS12</text>
<text x="115.1" y="173.1">OUT1</text>
<text x="125.4" y="171.4">10</text>
<text x="303" y="173.1">1</text>
<text x="117.4" y="176.7">VBB</text>
<text x="125.4" y="174.9">9</text>
<text x="303" y="176.7">2</text>
<text x="306.5" y="178.4">2</text>
<text x="306.5" y="174.9">1</text>
</g>
<text font-size="3.2" fill="#900" x="82.6" y="58.5">1</text>
<text font-size="3.2" fill="#c00" x="85.4" y="59.9">VCC</text>
<g font-size="3.2" fill="#00c">
<text x="82.6" y="65.5">2</text>
<text x="105.8" y="65.5">13</text>
<text x="82.6" y="72.6">3</text>
<text x="105.8" y="72.6">12</text>
<text x="105.8" y="79.7">11</text>
<text x="82.6" y="86.7">5</text>
<text x="105.8" y="86.7">10</text>
<text x="82.6" y="93.8">6</text>
<text x="105.8" y="93.8">9</text>
<text x="82.6" y="100.8">7</text>
<text x="105.8" y="100.8">8</text>
</g>
<text font-size="3.2" fill="#060" x="82.6" y="79.7">4</text>
<text font-size="3.2" fill="#090" x="85.4" y="81.1">PB3</text>
<g font-size="3.2" fill="#840000">
<text x="377.7" y="100.8">1</text>
<text x="377.7" y="104.4">1</text>
<text x="377.7" y="107.9">1</text>
<text x="377.7" y="111.4">1</text>
<text x="377.7" y="114.9">1</text>
<text x="377.7" y="118.5">1</text>
</g>
<g font-size="1.8" fill="#a54b4b">
<text x="356.3" y="174.6">NEMA 17</text>
<text x="356.3" y="176.4">Hole Pattern</text>
</g>
</svg>
